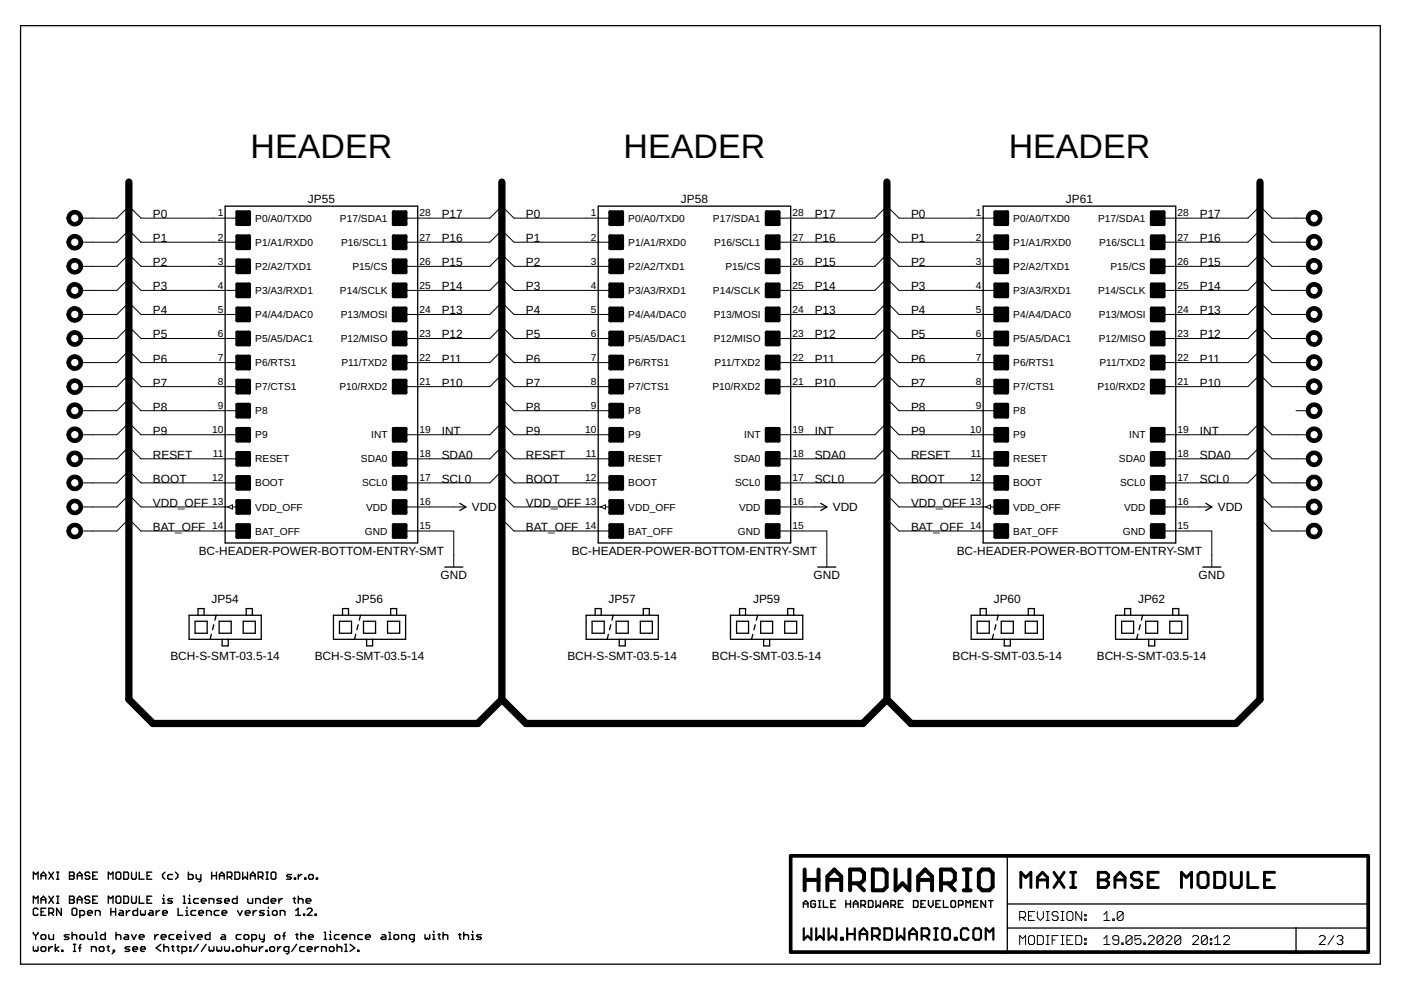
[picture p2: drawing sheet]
<svg xmlns="http://www.w3.org/2000/svg" width="297mm" height="210mm" viewBox="0 0 297 210" stroke-linecap="round" stroke-linejoin="round" font-family="sans-serif">
<g fill="none" stroke="#000" stroke-width=".21">
<path d="M17.1 46.2h7.7l2.5-2.5 2.6 2.5h20.4M17.1 51.4h7.7l2.5-2.6 2.6 2.6h20.4M17.1 56.5h7.7l2.5-2.6 2.6 2.6h20.4M86 46.2h17.9l2.5-2.5 2.6 2.5h20.4M86 51.4h17.9l2.5-2.6 2.6 2.6h20.4M86 56.5h17.9l2.5-2.6 2.6 2.6h20.4M165.1 46.2h20.4l2.5-2.5 2.6 2.5h20.4M165.1 51.4h20.4l2.5-2.6 2.6 2.6h20.4M165.1 56.5h20.4l2.5-2.6 2.6 2.6h20.4M246.7 46.2h17.9l2.5-2.5 2.6 2.5h7.6M246.7 51.4h17.9l2.5-2.6 2.6 2.6h7.6M246.7 56.5h17.9l2.5-2.6 2.6 2.6h7.6"/>
<path d="M17.1 61.6h7.7l2.5-2.6 2.6 2.6h20.4M17.1 66.7h7.7l2.5-2.6 2.6 2.6h20.4M17.1 71.8h7.7l2.5-2.6 2.6 2.6h20.4M17.1 76.9h7.7l2.5-2.6 2.6 2.6h20.4M86 61.6h17.9l2.5-2.6 2.6 2.6h20.4M86 66.7h17.9l2.5-2.6 2.6 2.6h20.4M86 71.8h17.9l2.5-2.6 2.6 2.6h20.4M86 76.9h17.9l2.5-2.6 2.6 2.6h20.4M165.1 61.6h20.4l2.5-2.6 2.6 2.6h20.4M165.1 66.7h20.4l2.5-2.6 2.6 2.6h20.4M165.1 71.8h20.4l2.5-2.6 2.6 2.6h20.4M165.1 76.9h20.4l2.5-2.6 2.6 2.6h20.4"/>
<path d="M246.7 61.6h17.9l2.5-2.6 2.6 2.6h7.6M246.7 66.7h17.9l2.5-2.6 2.6 2.6h7.6M246.7 71.8h17.9l2.5-2.6 2.6 2.6h7.6M246.7 76.9h17.9l2.5-2.6 2.6 2.6h7.6M17.1 82h7.7l2.5-2.6 2.6 2.6h20.4M17.1 87.1h7.7l2.5-2.6 2.6 2.6h20.4M17.1 92.2h7.7l2.5-2.6 2.6 2.6h20.4M17.1 97.3h7.7l2.5-2.6 2.6 2.6h20.4M86 82h17.9l2.5-2.6 2.6 2.6h20.4M86 92.2h17.9l2.5-2.6 2.6 2.6h20.4M86 97.3h17.9l2.5-2.6 2.6 2.6h20.4M106.4 84.5l2.6 2.6h20.4"/>
<path d="M165.1 82h20.4l2.5-2.6 2.6 2.6h20.4M165.1 92.2h20.4l2.5-2.6 2.6 2.6h20.4M165.1 97.3h20.4l2.5-2.6 2.6 2.6h20.4M188 84.5l2.6 2.6h20.4M246.7 82h17.9l2.5-2.6 2.6 2.6h7.6M246.7 92.2h17.9l2.5-2.6 2.6 2.6h7.6M246.7 97.3h17.9l2.5-2.6 2.6 2.6h7.6M274.8 87.1h2.5M17.1 102.4h7.7l2.5-2.6 2.6 2.6h20.4M17.1 107.5h7.7l2.5-2.6 2.6 2.6h18.4M17.1 112.6h7.7l2.5-2.6 2.6 2.6h20.4M48.3 107.5l1-.5v.9z"/>
<path d="M49.3 107.5h2.3M86 102.4h17.9l2.5-2.6 2.6 2.6h20.4M86 107.5h12.8M86 112.6h10.2v7.6M106.4 104.9l2.6 2.6h18.3M106.4 110l2.6 2.6h20.4M127.3 107.5l1.1-.5v.9zM128.4 107.5h2.2M165.1 102.4h20.4l2.5-2.6 2.6 2.6h20.4M165.1 107.5h10.2M165.1 112.6h10.2v7.6M188 104.9l2.6 2.6h18.4"/>
<path d="M188 110l2.6 2.6h20.4M209 107.5l1-.5v.9zM210 107.5h2.3M246.7 102.4h17.9l2.5-2.6 2.6 2.6h7.6M246.7 107.5h10.2M246.7 112.6h10.2v7.6M267.1 104.9l2.6 2.6h7.6M267.1 110l2.6 2.6h7.6M216.2 194.5h.9l.3-.3v-.6l-.3-.3h-.9v1.9M216.8 194.5l.6 .7M218.1 194.2h.6M218.4 198.4h.6l.3 .3v1.2l-.3 .4h-.6l-.3-.4v-1.2z"/>
<path d="M219.3 193.3h-1.2v1.9h1.2M219.9 193.3v1.2l.7 .7 .6-.7v-1.2M219.9 198.4h1l.3 .3v1.2l-.3 .4h-1zM221.8 193.3h.7M221.8 195.2h.7M221.8 198.4h.7M222.1 193.3v1.9M222.1 198.4v1.9M223.1 199.3h.6M224.3 193.6l-.3-.3h-.6l-.3 .3v.3l.3 .3h.6l.3 .3v.3l-.3 .4h-.6l-.3-.4M224.3 198.4h-1.2v1.9M225 193.3h.6"/>
<path d="M225 195.2h.6M225 198.4h.6M225.3 193.3v1.9M225.3 198.4v1.9M226.2 199.3h.6M226.5 193.3h.7l.3 .3v1.2l-.3 .4h-.7l-.3-.4v-1.2zM227.5 198.4h-1.3v1.9h1.3M228.1 198.4h.9l.3 .3v1.2l-.3 .4h-.9zM229.3 193.3v1.9l-1.2-1.9v1.9M230 194.8h.3v.4h-.3zM230 193.9h.3v.3h-.3zM230 199h.3v.3h-.3z"/>
<path d="M230 199.9h.3v.4h-.3zM234 195.2h1.3M234 199l.7-.6v1.9M234 193.9l.7-.6v1.9M235.9 194.8h.3v.4h-.3zM237.2 199.3h-1l-.3-.3v-.3l.3-.3h.7l.3 .3v1.2l-.3 .4h-.7l-.3-.4M237.8 199.9h.3v.4h-.3zM238.1 193.6l-.3-.3h-.6l-.3 .3v1.2M238.1 193.6v1.2l-.3 .4h-.6l-.3-.4M238.1 193.6l-1.2 1.2M240 198.7l-.3-.3h-.6l-.4 .3v1.2M240 198.7v1.2l-.3 .4h-.6l-.4-.4"/>
<path d="M240 198.7l-1.3 1.2M241.9 198.4h-1.3v.9l.7-.3h.3l.3 .3v.6l-.3 .4h-.7l-.3-.4M242.5 199.9h.3v.4h-.3zM243.4 198.7l.4-.3h.6l.3 .3v.3l-1.3 1.3h1.3M246.6 198.7l-.3-.3h-.7l-.3 .3v1.2M246.6 198.7v1.2l-.3 .4h-.7l-.3-.4M246.6 198.7l-1.3 1.2M247.2 198.7l.3-.3h.6l.4 .3v.3l-1.3 1.3h1.3M250.3 198.7l-.3-.3h-.6l-.3 .3v1.2M250.3 198.7v1.2l-.3 .4h-.6l-.3-.4M250.3 198.7l-1.2 1.2M252.8 198.7l.4-.3h.6l.3 .3v.3l-1.3 1.3h1.3"/>
<path d="M256 198.7l-.3-.3h-.7l-.3 .3v1.2M256 198.7v1.2l-.3 .4h-.7l-.3-.4M256 198.7l-1.3 1.2M256.6 199h.3v.3h-.3zM256.6 199.9h.3v.4h-.3zM257.5 199l.7-.6v1.9M259.4 198.7l.3-.3h.7l.3 .3v.3l-1.3 1.3h1.3M279.7 198.7l.3-.3h.6l.4 .3v.3l-1.3 1.3h1.3M282.8 198.4l-1.2 1.9M283.5 198.7l.3-.3h.6l.3 .3v.3l-.3 .3M284.1 199.3h.3M284.4 199.3l.3 .3v.3l-.3 .4h-.6l-.3-.4"/>
<path d="M216.2 200.3v-1.9l.6 .6 .6-.6v1.9M221.8 200.3h.7M225 200.3h.6M234 200.3h1.3M257.5 200.3h1.3"/>
</g>
<path d="M27.3 38.6v109.7l5.1 5.1h68.9l5.1-5.1M106.4 38.6v109.7M188 38.6v109.7M267.1 38.6v109.7l-5.1 5.1h-68.9l-5.1-5.1M106.4 148.3l5.1 5.1h71.4l5.1-5.1" fill="none" stroke="#000" stroke-width="1.5"/>
<g fill="none" stroke="#000" stroke-width=".78">
<path d="M50.3 50.1h2.5v2.5h-2.5zM50.3 45h2.5v2.5h-2.5zM50.3 55.2h2.5v2.5h-2.5zM83.5 50.1h2.5v2.5h-2.5zM83.5 45h2.5v2.5h-2.5zM83.5 55.2h2.5v2.5h-2.5zM129.4 50.1h2.5v2.5h-2.5zM129.4 45h2.5v2.5h-2.5zM129.4 55.2h2.5v2.5h-2.5zM162.5 50.1h2.6v2.5h-2.6zM162.5 45h2.6v2.5h-2.6zM162.5 55.2h2.6v2.5h-2.6z"/>
<path d="M211 50.1h2.6v2.5h-2.6zM211 45h2.6v2.5h-2.6zM211 55.2h2.6v2.5h-2.6zM244.2 50.1h2.5v2.5h-2.5zM244.2 45h2.5v2.5h-2.5zM244.2 55.2h2.5v2.5h-2.5zM50.3 60.3h2.5v2.5h-2.5zM50.3 65.4h2.5v2.5h-2.5zM50.3 70.5h2.5v2.5h-2.5zM50.3 75.6h2.5v2.5h-2.5zM83.5 60.3h2.5v2.5h-2.5zM83.5 65.4h2.5v2.5h-2.5z"/>
<path d="M83.5 70.5h2.5v2.5h-2.5zM83.5 75.6h2.5v2.5h-2.5zM129.4 60.3h2.5v2.5h-2.5zM129.4 65.4h2.5v2.5h-2.5zM129.4 70.5h2.5v2.5h-2.5zM129.4 75.6h2.5v2.5h-2.5zM162.5 60.3h2.6v2.5h-2.6zM162.5 65.4h2.6v2.5h-2.6zM162.5 70.5h2.6v2.5h-2.6zM162.5 75.6h2.6v2.5h-2.6zM211 60.3h2.6v2.5h-2.6zM211 65.4h2.6v2.5h-2.6z"/>
<path d="M211 70.5h2.6v2.5h-2.6zM211 75.6h2.6v2.5h-2.6zM244.2 60.3h2.5v2.5h-2.5zM244.2 65.4h2.5v2.5h-2.5zM244.2 70.5h2.5v2.5h-2.5zM244.2 75.6h2.5v2.5h-2.5zM50.3 80.7h2.5v2.5h-2.5zM50.3 85.8h2.5v2.5h-2.5zM50.3 90.9h2.5v2.6h-2.5zM50.3 96h2.5v2.6h-2.5zM83.5 80.7h2.5v2.5h-2.5zM83.5 90.9h2.5v2.6h-2.5z"/>
<path d="M83.5 96h2.5v2.6h-2.5zM129.4 80.7h2.5v2.5h-2.5zM129.4 85.8h2.5v2.5h-2.5zM129.4 90.9h2.5v2.6h-2.5zM129.4 96h2.5v2.6h-2.5zM162.5 80.7h2.6v2.5h-2.6zM162.5 90.9h2.6v2.6h-2.6zM162.5 96h2.6v2.6h-2.6zM211 80.7h2.6v2.5h-2.6zM211 85.8h2.6v2.5h-2.6zM211 90.9h2.6v2.6h-2.6zM211 96h2.6v2.6h-2.6z"/>
<path d="M244.2 80.7h2.5v2.5h-2.5zM244.2 90.9h2.5v2.6h-2.5zM244.2 96h2.5v2.6h-2.5zM50.3 101.1h2.5v2.6h-2.5zM50.3 106.2h2.5v2.6h-2.5zM50.3 111.3h2.5v2.6h-2.5zM83.5 101.1h2.5v2.6h-2.5zM83.5 106.2h2.5v2.6h-2.5zM83.5 111.3h2.5v2.6h-2.5zM129.4 101.1h2.5v2.6h-2.5zM129.4 106.2h2.5v2.6h-2.5zM129.4 111.3h2.5v2.6h-2.5z"/>
<path d="M162.5 101.1h2.6v2.6h-2.6zM162.5 106.2h2.6v2.6h-2.6zM162.5 111.3h2.6v2.6h-2.6zM211 101.1h2.6v2.6h-2.6zM211 106.2h2.6v2.6h-2.6zM211 111.3h2.6v2.6h-2.6zM244.2 101.1h2.5v2.6h-2.5zM244.2 106.2h2.5v2.6h-2.5zM244.2 111.3h2.5v2.6h-2.5zM167.6 181.5h122.5v20.4h-122.5z"/>
</g>
<g fill="none" stroke="#000" stroke-width=".28">
<path d="M4.4 5.4h288.3v199h-288.3zM47.7 43.7h40.9v71.4h-40.9zM126.8 43.7h40.8v71.4h-40.8zM208.4 43.7h40.9v71.4h-40.9zM97.5 106.7l1.3 .8-1.3 .7M174 106.7l1.3 .8-1.3 .7M255.7 106.7l1.2 .8-1.2 .7M40.1 130.5h15.3v5.1h-15.3zM41.4 131.7h2.5v2.6h-2.5zM42 130.5v-1.5h1.3v1.5M44.8 134.5l-.2 1.1M45.3 132.5l-.2 1"/>
<path d="M45.8 130.5l-.2 1M46.5 131.7h2.5v2.6h-2.5zM47.1 135.6v1.3h1.3v-1.3M51.6 131.7h2.5v2.6h-2.5zM52.2 130.5v-1.5h1.3v1.5M70.7 130.5h15.3v5.1h-15.3zM72 131.7h2.5v2.6h-2.5zM72.6 130.5v-1.5h1.3v1.5M75.4 134.5l-.2 1.1M75.9 132.5l-.2 1M76.4 130.5l-.2 1M77.1 131.7h2.5v2.6h-2.5z"/>
<path d="M77.7 135.6v1.3h1.3v-1.3M82.2 131.7h2.5v2.6h-2.5zM82.8 130.5v-1.5h1.3v1.5M94.3 120.2h3.8M124.3 130.5h15.3v5.1h-15.3zM125.5 131.7h2.6v2.6h-2.6zM126.2 130.5v-1.5h1.3v1.5M129 134.5l-.3 1.1M129.5 132.5l-.3 1M130 130.5l-.2 1M130.6 131.7h2.6v2.6h-2.6zM131.3 135.6v1.3h1.3v-1.3"/>
<path d="M135.8 131.7h2.5v2.6h-2.5zM136.4 130.5v-1.5h1.3v1.5M154.9 130.5h15.3v5.1h-15.3zM156.2 131.7h2.5v2.6h-2.5zM156.8 130.5v-1.5h1.3v1.5M159.6 134.5l-.3 1.1M160.1 132.5l-.2 1M160.6 130.5l-.2 1M161.3 131.7h2.5v2.6h-2.5zM161.9 135.6v1.3h1.3v-1.3M166.4 131.7h2.5v2.6h-2.5zM167 130.5v-1.5h1.3v1.5"/>
<path d="M173.4 120.2h3.8M205.9 130.5h15.3v5.1h-15.3zM207.2 131.7h2.5v2.6h-2.5zM207.8 130.5v-1.5h1.3v1.5M210.6 134.5l-.2 1.1M211.1 132.5l-.2 1M211.6 130.5l-.2 1M212.3 131.7h2.5v2.6h-2.5zM212.9 135.6v1.3h1.3v-1.3M217.4 131.7h2.5v2.6h-2.5zM218 130.5v-1.5h1.3v1.5M236.5 130.5h15.3v5.1h-15.3z"/>
<path d="M237.8 131.7h2.5v2.6h-2.5zM238.4 130.5v-1.5h1.3v1.5M241.3 134.5l-.3 1.1M241.8 132.5l-.3 1M242.3 130.5l-.3 1M242.9 131.7h2.5v2.6h-2.5zM243.5 135.6v1.3h1.3v-1.3M248 131.7h2.5v2.6h-2.5zM248.6 130.5v-1.5h1.3v1.5M255 120.2h3.8M213.6 181.5v20.4M213.6 191.7h76.5"/>
<path d="M213.6 196.8h76.5M274.8 196.8v5.1"/>
</g>
<g fill="none" stroke="#000" stroke-width=".85">
<path d="M170.6 184.4v4.4M170.6 186.6h2.9M173.5 184.4v4.4M175.4 186.6h3M175.4 188.8v-3l1.5-1.4 1.5 1.4v3M180.2 187.3h2.2l.8-.7v-1.5l-.8-.7h-2.2v4.4M181.7 187.3l1.5 1.5M185.1 184.4h2.2l.7 .7v2.9l-.7 .8h-2.2zM189.9 184.4v4.4l1.4-1.5 1.5 1.5v-4.4M194.7 186.6h2.9M194.7 188.8v-3l1.5-1.4 1.4 1.4v3M199.5 187.3h2.2l.7-.7v-1.5l-.7-.7h-2.2v4.4"/>
<path d="M201 187.3l1.4 1.5M204.3 184.4h1.5M204.3 188.8h1.5M205.1 184.4v4.4M208.3 184.4h1.4l.8 .7v2.9l-.8 .8h-1.4l-.8-.8v-2.9z"/>
</g>
<g fill="none" stroke="#000" stroke-width=".3">
<path d="M7.1 186.4v-1.5l.5 .5 .5-.5v1.5M7.1 191.5v-1.5l.5 .5 .5-.5v1.5M7.1 197.7v.2l.5 .5M7.6 198.4v.8M8.1 192.8l-.3-.2h-.5l-.2 .2v1l.2 .3h.5l.3-.3M8.1 197.7v.2l-.5 .5M8.7 186.4v-1l.5-.5 .5 .5v1M8.7 191.5v-1l.5-.5 .5 .5v1M8.7 185.7h1M8.7 190.8h1M8.7 193.3h.5M9 198.2h.5l.2 .2v.5l-.2 .3h-.5l-.3-.3v-.5z"/>
<path d="M9.7 192.6h-1v1.5h1M10.4 184.9l.9 1.5M10.4 190l.9 1.5M10.4 193.6h.7l.2-.3v-.5l-.2-.2h-.7v1.5M10.4 198.2v.7l.2 .3h.7v-1M10.9 193.6l.4 .5M11.3 184.9l-.9 1.5M11.3 190l-.9 1.5M12 186.4h.5M12 184.9h.5M12 191.5h.5M12 190h.5"/>
<path d="M12.3 184.9v1.5M12.3 190v1.5M13 192.6v1.5l-1-1.5v1.5M14.6 198.2h-.7l-.3 .2 .3 .3h.5l.2 .2-.2 .3h-.8M14.7 185.7h.8M14.7 184.9h.8l.2 .3v.2l-.2 .3 .2 .2v.3l-.2 .2h-.8zM14.7 190h.8l.2 .3v.2l-.2 .3 .2 .2v.3l-.2 .2h-.8zM14.7 190.8h.8M15.3 192.8l.2-.2h.5l.3 .2v1l-.3 .3h-.5l-.2-.3zM15.3 197.7v1.5M15.3 198.4l.2-.2h.5l.3 .2v.8M16.4 185.7h1"/>
<path d="M16.4 186.4v-1l.5-.5 .5 .5v1M16.4 191.5v-1l.5-.5 .5 .5v1M16.4 190.8h1M16.9 194.1h.8l.2-.3v-.5l-.2-.2h-.8v1.5M17.2 198.2h.5l.2 .2v.5l-.2 .3h-.5l-.3-.3v-.5zM18.6 193.6h1v-.3l-.3-.2h-.5l-.2 .2v.5l.2 .3h.5M18.6 198.2v.7l.2 .3h.8v-1M19 185.2l-.2-.3h-.5l-.3 .5 .3 .3h.5l.2 .2v.3l-.2 .2h-.5l-.3-.2M19 190.3l-.2-.3h-.5l-.3 .5 .3 .3h.5l.2 .2v.3l-.2 .2h-.5l-.3-.2M19.7 185.7h.5M19.7 190.8h.5M20.2 194.1v-1h.8l.2 .2v.8"/>
<path d="M20.2 199.2h.5M20.2 197.7h.3v1.5M20.7 184.9h-1v1.5h1M20.7 190h-1v1.5h1M22.3 197.7v1.5h-.7l-.3-.3v-.5l.3-.2h.7M23 186.4v-1.5l.5 .5 .5-.5v1.5M23 191.5v-1.5l.5 .5 .5-.5v1.5M23.5 193.3h1M23.5 192.6v1.5M24.5 192.6v1.5M24.6 185.2l.2-.3h.6l.2 .3v1l-.2 .2h-.6l-.2-.2zM24.6 190.3l.2-.3h.6l.2 .3v1l-.2 .2h-.6l-.2-.2z"/>
<path d="M24.6 197.7v1.5M24.6 198.4l.2-.2h.6l.2 .2v.8M25.4 193.1h.5l.3 .2v.8h-.8l-.3-.3 .3-.2h.8M26.2 184.9h.8l.2 .3v1l-.2 .2h-.8zM26.2 190h.8l.2 .3v1l-.2 .2h-.8zM26.5 198.2h.5l.2 .2v.8h-.7l-.3-.3 .3-.2h.7M26.8 193.1v1M27.5 193.1h-.2l-.5 .5M27.9 184.9v1.3l.2 .2h.5l.3-.2v-1.3M27.9 190v1.3l.2 .2h.5l.3-.2v-1.3M27.9 198.2l.5 1 .5-1M29.2 192.6v1.5h-.8l-.2-.3v-.5l.2-.2h.8"/>
<path d="M29.5 184.9v1.5h1M29.5 198.7h1v-.3l-.2-.2h-.5l-.3 .2v.5l.3 .3h.5M29.5 190v1.5h1M29.8 193.1v.7l.3 .3 .2-.3 .3 .3 .2-.3v-.7M31.2 185.7h.5M31.2 190.8h.5M31.7 193.1h.5l.2 .2v.8h-.7l-.2-.3 .2-.2h.7M32.2 184.9h-1v1.5h1M32.2 190h-1v1.5h1M32.8 198.2v1M33.1 193.1v1M33.6 198.2h-.3l-.5 .5"/>
<path d="M33.8 193.1h-.2l-.5 .5M34.2 198.7h1v-.3l-.3-.2h-.5l-.2 .2v.5l.2 .3h.5M34.5 193.6h1v-.3l-.3-.2h-.5l-.2 .2v.5l.2 .3h.5M34.5 191.5h.5M34.5 190.5h.2v1M34.7 189.8v.2M35 184.9l-.5 .5v.5l.5 .5M36.6 185.4h-.8l-.2 .3v.5l.2 .2h.8M36.6 190.5h-.8l-.2 .3 .2 .2h.5l.3 .3-.3 .2h-.7M36.9 198.2h-.8l-.3 .2v.5l.3 .3h.8M37.2 184.9l.5 .5v.5l-.5 .5M37.5 198.7h1v-.3l-.3-.2h-.5l-.2 .2v.5l.2 .3h.5"/>
<path d="M37.8 192.6v1.5h1M38.9 191.5h.4M38.9 190h.2v1.5M39.1 199.2h.5M39.1 198.2h.3v1M39.4 197.4v.3M39.4 194.1h.5M39.4 193.1h.2v1M39.6 192.3v.3M39.9 184.9v1.5h.8l.3-.2v-.5l-.3-.3h-.8M39.9 191.5h.5M39.9 190.5h.3v1"/>
<path d="M40.2 189.8v.2M40.2 198.2l.5 1 .5-1M41.5 193.1h-.8l-.2 .2v.5l.2 .3h.8M41.6 185.4v.8l.2 .2h.8M41.9 198.7h1l-.3-.5h-.5l-.2 .2v.5l.2 .3h.5M42.1 190.5h-.8l-.3 .3v.5l.3 .2h.8M42.1 193.6h1v-.3l-.2-.2h-.5l-.3 .2v.5l.3 .3h.5M42.6 185.4v1.3l-.2 .2h-.3M42.7 191h1v-.2l-.3-.3h-.5l-.2 .3v.5l.2 .2h.5M43.8 194.1v-1h.7l.3 .2v.8M44.3 191.5v-1h.8l.2 .3v.7M44.5 197.7v1.5h-.7l-.3-.3v-.5l.3-.2h.7"/>
<path d="M44.9 185.7h1M44.9 184.9v1.5M45.9 184.9v1.5M46.4 193.1h-.7l-.3 .2v.5l.3 .3h.7M46.5 185.7h1M46.5 186.4v-1l.5-.5 .5 .5v1M47 190.5h-.8l-.2 .3 .2 .2h.5l.3 .3-.3 .2h-.7M47.1 198.2h.5l.2 .2v.8h-.7l-.3-.3 .3-.2h.7M47.1 193.6h1l-.3-.5h-.5l-.2 .2v.5l.2 .3h.5M47.6 191h1v-.2l-.2-.3h-.5l-.3 .3v.5l.3 .2h.5M48.2 185.9h.7l.3-.2v-.5l-.3-.3h-.7v1.5M48.7 185.9l.5 .5"/>
<path d="M49.8 184.9h.8l.2 .3v1l-.2 .2h-.8zM50.3 190v1.5h-.8l-.2-.2v-.5l.2-.3h.8M50.4 193.1l.5 1 .5-1M51.1 198.2h-.8l-.2 .2v.5l.2 .3h.8M51.5 184.9v1.5l.5-.5 .5 .5v-1.5M51.7 198.4l.3-.2h.5l.2 .2v.5l-.2 .3h-.5l-.3-.3zM52 193.6h1l-.2-.5h-.5l-.3 .2v.5l.3 .3h.5M52.6 190.5v.8l.2 .2h.8v-1M53.1 185.7h1M53.1 186.4v-1l.5-.5 .5 .5v1M53.4 199.2h.7l.3-.3v-.5l-.3-.2h-.7v1.5M53.7 193.1v1"/>
<path d="M54.2 191.5v-1h.7l.3 .3v.7M54.4 193.1h-.3l-.4 .5M54.7 185.9h.8l.3-.2v-.5l-.3-.3h-.8v1.5M55 198.2v.7l.3 .3h.7M55.2 185.9l.6 .5M56 193.1h-.7l-.3 .2 .3 .3h.5l.2 .2-.2 .3h-.8M56 198.2v1.2l-.2 .3h-.3M56.4 186.4h.5M56.4 184.9h.5M56.6 184.9v1.5M56.7 194.1h.5M56.7 193.1h.2v1"/>
<path d="M56.9 190v1.5h-.8l-.3-.2v-.5l.3-.3h.8M56.9 192.3v.3M57.5 185.2l.2-.3h.6l.2 .3v1l-.2 .2h-.6l-.2-.2zM57.5 191h1l-.2-.5h-.6l-.2 .3v.5l.2 .2h.6M57.8 193.3l.2-.2h.5l.3 .2v.5l-.3 .3h-.5l-.2-.3zM58.6 198.2h.5l.2 .2v.5l-.2 .3h-.5l-.3-.3v-.5zM59.1 190.5v1M59.4 194.1v-1h.8l.2 .2v.8M59.9 190.5h-.3l-.5 .5M59.9 198.4h.6M60.5 197.7l-.3 .2v1.3M61.8 185.4h-.8l-.2 .3 .2 .2h.5l.3 .3-.3 .2h-.7"/>
<path d="M62.1 190.5h.6M62.4 190.3v1l.3 .2M62.4 186.2h.3v.2h-.3zM62.7 194.1h1M62.7 193.1l.5-.5v1.5M62.7 198.2h.5M62.9 197.9v1l.3 .3M63.2 185.4v1M63.2 190v1.5M63.2 190.8l.3-.3h.5l.2 .3v.7M63.8 198.4l.3-.2h.4l.3 .2v.8M63.8 197.7v1.5"/>
<path d="M64 185.4h-.2l-.6 .5M64.3 193.8h.3v.3h-.3zM64.6 186.2h.3v.2h-.3zM64.9 191h1v-.2l-.3-.3h-.5l-.2 .3v.5l.2 .2h.5M65.2 192.8l.2-.2h.5l.3 .2v.3l-1 1h1M65.4 185.7l.3-.3h.5l.2 .3v.5l-.2 .2h-.5l-.3-.2zM65.4 198.7h1v-.3l-.2-.2h-.5l-.3 .2v.5l.3 .3h.5M66.8 193.8h.3v.3h-.3zM67.1 186.2h.2v.2h-.2zM68.7 199.2h.5M68.7 197.7h.3v1.5M69.8 199.2h.5"/>
<path d="M69.8 198.2h.3v1M70.1 197.4v.3M71.9 198.2h-.7l-.3 .2v.5l.3 .3h.7M72.6 198.7h1v-.3l-.3-.2h-.5l-.2 .2v.5l.2 .3h.5M74.2 199.2v-1h.8l.2 .2v.8M76.9 198.2h-.8l-.3 .2v.5l.3 .3h.8M77.5 198.7h1v-.3l-.2-.2h-.6l-.2 .2v.5l.2 .3h.6M81 198.2h.5l.3 .2v.8h-.8l-.2-.3 .2-.2h.8M82.4 199.2h.5M82.4 197.7h.3v1.5M83.5 198.4l.3-.2h.5l.2 .2v.5l-.2 .3h-.5l-.3-.3zM85.2 199.2v-1h.7l.3 .2v.8"/>
<path d="M87.8 199.2h-.7l-.3-.3v-.5l.3-.2h.7v1.2l-.2 .3h-.3M90.1 198.2v.7l.3 .3 .2-.3 .2 .3 .3-.3v-.7M91.7 199.2h.5M91.7 198.2h.3v1M92 197.4v.3M92.8 198.2h.5M93.1 197.9v1l.2 .3M93.9 198.4l.3-.2h.5l.2 .2v.8M93.9 197.7v1.5M97.2 198.2h.5M97.5 197.9v1l.2 .3M98.3 198.4l.3-.2h.5l.2 .2v.8"/>
<path d="M98.3 197.7v1.5M100 199.2h.5M100 198.2h.2v1M100.2 197.4v.3M102.1 198.2h-.8l-.2 .2 .2 .3h.5l.3 .2-.3 .3h-.7M170.3 192.4v-1l.5-.5 .5 .5v1M170.3 191.7h1M172.9 191.2l-.2-.3h-.5l-.3 .3v1l.3 .2h.5l.2-.2v-.5h-.5M173.5 190.9h.5M173.5 192.4h.5M173.8 190.9v1.5M174.6 190.9v1.5h.9"/>
<path d="M176.2 191.7h.5M177.1 190.9h-.9v1.5h.9M179.3 191.7h1M179.3 190.9v1.5M180.3 190.9v1.5M180.9 191.7h1M180.9 192.4v-1l.5-.5 .5 .5v1M182.5 191.9h.8l.2-.2v-.5l-.2-.3h-.8v1.5M183 191.9l.5 .5M184.1 190.9h.7l.3 .3v1l-.3 .2h-.7zM185.7 190.9v1.5l.5-.5 .5 .5v-1.5M187.3 191.7h1"/>
<path d="M187.3 192.4v-1l.5-.5 .5 .5v1M188.9 191.9h.7l.3-.2v-.5l-.3-.3h-.7v1.5M189.4 191.9l.5 .5M190.5 191.7h.5M191.5 190.9h-1v1.5h1M193.7 190.9h.7l.2 .3v1l-.2 .2h-.7zM195.3 191.7h.4M196.2 190.9h-.9v1.5h.9M196.8 190.9v1l.5 .5 .5-.5v-1M198.4 191.7h.5M199.4 190.9h-1v1.5h1M200 190.9v1.5h1"/>
<path d="M201.6 191.2l.3-.3h.5l.2 .3v1l-.2 .2h-.5l-.3-.2zM203.2 191.9h.7l.3-.2v-.5l-.3-.3h-.7v1.5M204.8 192.4v-1.5l.5 .5 .5-.5v1.5M206.4 191.7h.5M207.3 190.9h-.9v1.5h.9M209 190.9v1.5l-1-1.5v1.5M209.6 190.9h.9M210.1 190.9v1.5M7.1 200.7v.8l.2 .2 .3-.2 .2 .2 .3-.2v-.8M9 200.7h.5l.2 .3v.5l-.2 .2h-.5l-.3-.2v-.5zM10.4 200.7v1M11.1 200.7h-.2l-.5 .5"/>
<path d="M11.7 200.2v1.5M12.5 200.7l-.8 .5 .8 .5M13.1 201.5h.2v.2h-.2zM15.6 201.7h.5M15.6 200.2h.5M15.8 200.2v1.5M16.7 201h.5M17.2 200.2l-.3 .3v1.2M19.4 201.7v-1h.8l.2 .3v.7M21 201l.3-.3h.5l.2 .3v.5l-.2 .2h-.5l-.3-.2zM22.7 200.7h.5M22.9 200.5v1l.3 .2"/>
<path d="M24 201.5h.3v.2h-.3zM24.3 201.7l-.5 .5M27.5 200.7h-.7l-.3 .3 .3 .2h.5l.2 .3-.2 .2h-.8M28.2 201.2h1v-.2l-.3-.3h-.5l-.2 .3v.5l.2 .2h.5M29.8 201.2h1v-.2l-.2-.3h-.5l-.3 .3v.5l.3 .2h.5M34.1 200.2l-1 .8 1 .7M34.7 200.2v1.5M34.7 201l.3-.3h.5l.3 .3v.7M36.4 200.7h.5M36.6 200.5v1l.3 .2M37.5 200.7h.5M37.7 200.5v1l.3 .2"/>
<path d="M38.6 201.7h.7l.3-.2v-.5l-.3-.3h-.7v1.5M40.2 200.7h.3v.3h-.3zM40.2 201.5h.3v.2h-.3zM42.1 200.2l-1.1 1.5M43.7 200.2l-1 1.5M44.3 200.7v.8l.3 .2 .2-.2 .3 .2 .2-.2v-.8M46 200.7v.8l.2 .2 .3-.2 .2 .2 .3-.2v-.8M47.6 200.7v.8l.3 .2 .2-.2 .3 .2 .2-.2v-.8M49.3 201.5h.2v.2h-.2zM50.3 200.7h.5l.3 .3v.5l-.3 .2h-.5l-.2-.2v-.5zM51.7 201l.3-.3h.5l.2 .3v.7M51.7 200.2v1.5"/>
<path d="M53.4 200.7v.8l.2 .2 .3-.2 .2 .2 .3-.2v-.8M55 200.7v1M55.8 200.7h-.3l-.5 .5M56.4 201.5h.2v.2h-.2zM57.2 201l.3-.3h.5l.2 .3v.5l-.2 .2h-.5l-.3-.2zM58.9 200.7v1M59.6 200.7h-.2l-.5 .5M61.2 201.7h-.7l-.3-.2v-.5l.3-.3h.7v1.3l-.2 .2h-.3M62.9 200.2l-1 1.5M64.5 200.7h-.7l-.3 .3v.5l.3 .2h.7M65.2 201.2h1v-.2l-.3-.3h-.5l-.2 .3v.5l.2 .2h.5M66.8 200.7v1"/>
<path d="M67.6 200.7h-.3l-.5 .5M68.2 201.7v-1h.7l.3 .3v.7M70.1 200.7h.5l.2 .3v.5l-.2 .2h-.5l-.3-.2v-.5zM71.5 201l.2-.3h.5l.3 .3v.7M71.5 200.2v1.5M73.1 201.7h.5M73.1 200.2h.3v1.5M74.2 200.2l1 .8-1 .7M75.8 201.5h.3v.2h-.3z"/>
</g>
<g fill="none" stroke="#000" stroke-width=".47">
<path d="M170.4 196.8v2.4l.8-.8 .8 .8v-2.4M173.1 196.8v2.4l.8-.8 .7 .8v-2.4M175.7 196.8v2.4l.8-.8 .8 .8v-2.4M178.3 198.8h.4v.4h-.4zM179.6 196.8v2.4M179.6 198h1.6M181.2 196.8v2.4M182.3 198h1.6M182.3 199.2v-1.6l.8-.8 .8 .8v1.6M184.9 198.4h1.2l.4-.4v-.8l-.4-.4h-1.2v2.4M185.7 198.4l.8 .8M187.5 196.8h1.2l.4 .4v1.6l-.4 .4h-1.2z"/>
<path d="M190.2 196.8v2.4l.7-.8 .8 .8v-2.4M192.8 198h1.6M192.8 199.2v-1.6l.8-.8 .8 .8v1.6M195.4 198.4h1.2l.4-.4v-.8l-.4-.4h-1.2v2.4M196.2 198.4l.8 .8M198.1 199.2h.7M198.1 196.8h.7M198.4 196.8v2.4M199.8 197.2l.4-.4h.8l.4 .4v1.6l-.4 .4h-.8l-.4-.4zM202.4 198.8h.4v.4h-.4zM205.3 197.2l-.3-.4h-.8l-.4 .4v1.6l.4 .4h.8l.3-.4M206.4 197.2l.4-.4h.8l.4 .4v1.6l-.4 .4h-.8l-.4-.4z"/>
<path d="M209 199.2v-2.4l.8 .8 .8-.8v2.4"/>
</g>
<g fill="none" stroke="#000" stroke-width=".61">
<path d="M216.4 188.2v-3.2l1.1 1 1.1-1v3.2M219.9 188.2v-2.2l1.1-1 1.1 1v2.2M219.9 186.6h2.2M223.5 185l2.1 3.2M225.6 185l-2.1 3.2M227 188.2h1.1M227 185h1.1M227.5 185v3.2M232.9 186.6h1.6M232.9 185h1.6l.5 .5v.5l-.5 .6 .5 .5v.5l-.5 .6h-1.6zM236.4 186.6h2.1M236.4 188.2v-2.2l1-1 1.1 1v2.2"/>
<path d="M242.1 185.5l-.6-.5h-1l-.6 .5v.5l.6 .6h1l.6 .5v.5l-.6 .6h-1l-.6-.6M243.4 186.6h1.1M245.6 185h-2.2v3.2h2.2M250.5 188.2v-3.2l1 1 1.1-1v3.2M254 185.5l.5-.5h1.1l.5 .5v2.1l-.5 .6h-1.1l-.5-.6zM257.5 185h1.6l.6 .5v2.1l-.6 .6h-1.6zM261 185v2.6l.6 .6h1.1l.5-.6v-2.6M264.6 185v3.2h2.1M268.1 186.6h1.1M270.2 185h-2.1v3.2h2.1"/>
</g>
<g fill="#000" stroke="#000" stroke-width=".21">
<path d="M50.3 50.1h2.5v2.5h-2.5zM50.3 45h2.5v2.5h-2.5zM50.3 55.2h2.5v2.5h-2.5zM83.5 45h2.5v2.5h-2.5zM83.5 50.1h2.5v2.5h-2.5zM83.5 55.2h2.5v2.5h-2.5zM129.4 50.1h2.5v2.5h-2.5zM129.4 45h2.5v2.5h-2.5zM129.4 55.2h2.5v2.5h-2.5zM162.5 45h2.6v2.5h-2.6zM162.5 50.1h2.6v2.5h-2.6zM162.5 55.2h2.6v2.5h-2.6z"/>
<path d="M211 50.1h2.6v2.5h-2.6zM211 45h2.6v2.5h-2.6zM211 55.2h2.6v2.5h-2.6zM244.2 45h2.5v2.5h-2.5zM244.2 50.1h2.5v2.5h-2.5zM244.2 55.2h2.5v2.5h-2.5zM50.3 60.3h2.5v2.5h-2.5zM50.3 65.4h2.5v2.5h-2.5zM50.3 70.5h2.5v2.5h-2.5zM50.3 75.6h2.5v2.5h-2.5zM83.5 60.3h2.5v2.5h-2.5zM83.5 65.4h2.5v2.5h-2.5z"/>
<path d="M83.5 70.5h2.5v2.5h-2.5zM83.5 75.6h2.5v2.5h-2.5zM129.4 60.3h2.5v2.5h-2.5zM129.4 65.4h2.5v2.5h-2.5zM129.4 70.5h2.5v2.5h-2.5zM129.4 75.6h2.5v2.5h-2.5zM162.5 60.3h2.6v2.5h-2.6zM162.5 65.4h2.6v2.5h-2.6zM162.5 70.5h2.6v2.5h-2.6zM162.5 75.6h2.6v2.5h-2.6zM211 60.3h2.6v2.5h-2.6zM211 65.4h2.6v2.5h-2.6z"/>
<path d="M211 70.5h2.6v2.5h-2.6zM211 75.6h2.6v2.5h-2.6zM244.2 60.3h2.5v2.5h-2.5zM244.2 65.4h2.5v2.5h-2.5zM244.2 70.5h2.5v2.5h-2.5zM244.2 75.6h2.5v2.5h-2.5zM50.3 80.7h2.5v2.5h-2.5zM50.3 85.8h2.5v2.5h-2.5zM50.3 90.9h2.5v2.6h-2.5zM50.3 96h2.5v2.6h-2.5zM83.5 80.7h2.5v2.5h-2.5zM83.5 90.9h2.5v2.6h-2.5z"/>
<path d="M83.5 96h2.5v2.6h-2.5zM129.4 80.7h2.5v2.5h-2.5zM129.4 85.8h2.5v2.5h-2.5zM129.4 90.9h2.5v2.6h-2.5zM129.4 96h2.5v2.6h-2.5zM162.5 80.7h2.6v2.5h-2.6zM162.5 90.9h2.6v2.6h-2.6zM162.5 96h2.6v2.6h-2.6zM211 80.7h2.6v2.5h-2.6zM211 85.8h2.6v2.5h-2.6zM211 90.9h2.6v2.6h-2.6zM211 96h2.6v2.6h-2.6z"/>
<path d="M244.2 80.7h2.5v2.5h-2.5zM244.2 90.9h2.5v2.6h-2.5zM244.2 96h2.5v2.6h-2.5zM50.3 101.1h2.5v2.6h-2.5zM50.3 111.3h2.5v2.6h-2.5zM50.3 106.2h2.5v2.6h-2.5zM83.5 101.1h2.5v2.6h-2.5zM83.5 106.2h2.5v2.6h-2.5zM83.5 111.3h2.5v2.6h-2.5zM129.4 101.1h2.5v2.6h-2.5zM129.4 111.3h2.5v2.6h-2.5zM129.4 106.2h2.5v2.6h-2.5z"/>
<path d="M162.5 101.1h2.6v2.6h-2.6zM162.5 106.2h2.6v2.6h-2.6zM162.5 111.3h2.6v2.6h-2.6zM211 101.1h2.6v2.6h-2.6zM211 111.3h2.6v2.6h-2.6zM211 106.2h2.6v2.6h-2.6zM244.2 101.1h2.5v2.6h-2.5zM244.2 106.2h2.5v2.6h-2.5zM244.2 111.3h2.5v2.6h-2.5z"/>
</g>
<g fill="#000" stroke="#000" stroke-width=".21">
<path d="M14.6 45.1a1.66 1.66 0 0 1 2.7 .3 1.66 1.66 0 0 1-1 2.5 1.66 1.66 0 0 1-2.1-1.7h.8a.9 .9 0 0 1 1.3-.7 .9 .9 0 0 1 .1 1.5 .9 .9 0 0 1-1.4-.5v-.3h-.8z" fill-rule="evenodd"/>
<path d="M14.6 50.2a1.66 1.66 0 0 1 2.7 .3 1.66 1.66 0 0 1-1 2.5 1.66 1.66 0 0 1-2.1-1.6h.8a.9 .9 0 0 1 1.3-.8 .9 .9 0 0 1 .1 1.5 .9 .9 0 0 1-1.4-.5v-.2h-.8z" fill-rule="evenodd"/>
<path d="M14.6 55.3a1.66 1.66 0 0 1 2.7 .3 1.66 1.66 0 0 1-1 2.5 1.66 1.66 0 0 1-2.1-1.6h.8a.89 .89 0 0 1 1.3-.8 .89 .89 0 0 1 .1 1.5 .89 .89 0 0 1-1.4-.5v-.2h-.8l.2-.8z" fill-rule="evenodd"/>
<path d="M277.4 55.3a1.66 1.66 0 0 1 2.6 .3 1.66 1.66 0 0 1-.9 2.5 1.66 1.66 0 0 1-2.1-1.6h.7a.89 .89 0 0 1 1.3-.8 .89 .89 0 0 1 .2 1.5 .89 .89 0 0 1-1.5-.5v-.2h-.7v-.5z" fill-rule="evenodd"/>
<path d="M277.4 50.2a1.66 1.66 0 0 1 2.6 .3 1.66 1.66 0 0 1-.9 2.5 1.66 1.66 0 0 1-2.1-1.6h.7a.9 .9 0 0 1 1.3-.8 .9 .9 0 0 1 .2 1.5 .9 .9 0 0 1-1.5-.5v-.2h-.7l.2-.8z" fill-rule="evenodd"/>
<path d="M277.4 45.1a1.66 1.66 0 0 1 2.6 .3 1.66 1.66 0 0 1-.9 2.5 1.66 1.66 0 0 1-2.1-1.7h.7a.9 .9 0 0 1 1.3-.7 .9 .9 0 0 1 .2 1.5 .9 .9 0 0 1-1.5-.5v-.3h-.7l.2-.7z" fill-rule="evenodd"/>
<path d="M14.6 60.4a1.66 1.66 0 0 1 2.7 .3 1.66 1.66 0 0 1-1 2.5 1.66 1.66 0 0 1-2.1-1.6h.8a.89 .89 0 0 1 1.3-.8 .89 .89 0 0 1 .1 1.5 .89 .89 0 0 1-1.4-.5v-.2h-.8l.2-.8z" fill-rule="evenodd"/>
<path d="M14.6 65.5a1.66 1.66 0 0 1 2.7 .3 1.66 1.66 0 0 1-1 2.5 1.66 1.66 0 0 1-2.1-1.6h.8a.89 .89 0 0 1 1.3-.8 .89 .89 0 0 1 .1 1.5 .89 .89 0 0 1-1.4-.5v-.2h-.8l.2-.8z" fill-rule="evenodd"/>
<path d="M14.6 70.6a1.66 1.66 0 0 1 2.7 .3 1.66 1.66 0 0 1-1 2.5 1.66 1.66 0 0 1-2.1-1.6h.8a.89 .89 0 0 1 1.3-.8 .89 .89 0 0 1 .1 1.5 .89 .89 0 0 1-1.4-.5v-.2h-.8l.2-.8z" fill-rule="evenodd"/>
<path d="M14.6 75.7a1.66 1.66 0 0 1 2.7 .3 1.66 1.66 0 0 1-1 2.5 1.66 1.66 0 0 1-2.1-1.6h.8a.89 .89 0 0 1 1.3-.8 .89 .89 0 0 1 .1 1.5 .89 .89 0 0 1-1.4-.5v-.2h-.8l.2-.8z" fill-rule="evenodd"/>
<path d="M277.4 75.7a1.66 1.66 0 0 1 2.6 .3 1.66 1.66 0 0 1-.9 2.5 1.66 1.66 0 0 1-2.1-1.6h.7a.89 .89 0 0 1 1.3-.8 .89 .89 0 0 1 .2 1.5 .89 .89 0 0 1-1.5-.5v-.2h-.7v-.4z" fill-rule="evenodd"/>
<path d="M277.4 70.6a1.66 1.66 0 0 1 2.6 .3 1.66 1.66 0 0 1-.9 2.5 1.66 1.66 0 0 1-2.1-1.6h.7a.89 .89 0 0 1 1.3-.8 .89 .89 0 0 1 .2 1.5 .89 .89 0 0 1-1.5-.5v-.2h-.7v-.4z" fill-rule="evenodd"/>
<path d="M277.4 65.5a1.66 1.66 0 0 1 2.6 .3 1.66 1.66 0 0 1-.9 2.5 1.66 1.66 0 0 1-2.1-1.6h.7a.89 .89 0 0 1 1.3-.8 .89 .89 0 0 1 .2 1.5 .89 .89 0 0 1-1.5-.5v-.2h-.7v-.4z" fill-rule="evenodd"/>
<path d="M277.4 60.4a1.66 1.66 0 0 1 2.6 .3 1.66 1.66 0 0 1-.9 2.5 1.66 1.66 0 0 1-2.1-1.6h.7a.89 .89 0 0 1 1.3-.8 .89 .89 0 0 1 .2 1.5 .89 .89 0 0 1-1.5-.5v-.2h-.7v-.4z" fill-rule="evenodd"/>
<path d="M14.6 80.8a1.66 1.66 0 0 1 2.7 .3 1.66 1.66 0 0 1-1 2.5 1.66 1.66 0 0 1-2.1-1.6h.8a.89 .89 0 0 1 1.3-.8 .89 .89 0 0 1 .1 1.5 .89 .89 0 0 1-1.4-.5v-.2h-.8l.2-.8z" fill-rule="evenodd"/>
<path d="M14.6 85.9a1.66 1.66 0 0 1 2.7 .3 1.66 1.66 0 0 1-1 2.5 1.66 1.66 0 0 1-2.1-1.6h.8a.89 .89 0 0 1 1.3-.8 .89 .89 0 0 1 .1 1.5 .89 .89 0 0 1-1.4-.5v-.2h-.8l.2-.8z" fill-rule="evenodd"/>
<path d="M14.6 91a1.66 1.66 0 0 1 2.7 .3 1.66 1.66 0 0 1-1 2.5 1.66 1.66 0 0 1-2.1-1.6h.8a.89 .89 0 0 1 1.3-.8 .89 .89 0 0 1 .1 1.5 .89 .89 0 0 1-1.4-.5v-.2h-.8l.2-.8z" fill-rule="evenodd"/>
<path d="M14.6 96.1a1.66 1.66 0 0 1 2.7 .3 1.66 1.66 0 0 1-1 2.5 1.66 1.66 0 0 1-2.1-1.6h.8a.89 .89 0 0 1 1.3-.8 .89 .89 0 0 1 .1 1.5 .89 .89 0 0 1-1.4-.5v-.2h-.8l.2-.8z" fill-rule="evenodd"/>
<path d="M277.4 96.1a1.66 1.66 0 0 1 2.6 .3 1.66 1.66 0 0 1-.9 2.5 1.66 1.66 0 0 1-2.1-1.6h.7a.89 .89 0 0 1 1.3-.8 .89 .89 0 0 1 .2 1.5 .89 .89 0 0 1-1.5-.5v-.2h-.7v-.4z" fill-rule="evenodd"/>
<path d="M277.4 91a1.66 1.66 0 0 1 2.6 .3 1.66 1.66 0 0 1-.9 2.5 1.66 1.66 0 0 1-2.1-1.6h.7a.89 .89 0 0 1 1.3-.8 .89 .89 0 0 1 .2 1.5 .89 .89 0 0 1-1.5-.5v-.2h-.7v-.4z" fill-rule="evenodd"/>
<path d="M277.4 85.9a1.66 1.66 0 0 1 2.6 .3 1.66 1.66 0 0 1-.9 2.5 1.66 1.66 0 0 1-2.1-1.6h.7a.89 .89 0 0 1 1.3-.8 .89 .89 0 0 1 .2 1.5 .89 .89 0 0 1-1.5-.5v-.2h-.7v-.4z" fill-rule="evenodd"/>
<path d="M277.4 80.8a1.66 1.66 0 0 1 2.6 .3 1.66 1.66 0 0 1-.9 2.5 1.66 1.66 0 0 1-2.1-1.6h.7a.89 .89 0 0 1 1.3-.8 .89 .89 0 0 1 .2 1.5 .89 .89 0 0 1-1.5-.5v-.2h-.7v-.4z" fill-rule="evenodd"/>
<path d="M14.6 101.2a1.66 1.66 0 0 1 2.7 .3 1.66 1.66 0 0 1-1 2.5 1.66 1.66 0 0 1-2.1-1.6h.8a.89 .89 0 0 1 1.3-.8 .89 .89 0 0 1 .1 1.5 .89 .89 0 0 1-1.4-.5v-.2h-.8l.2-.8z" fill-rule="evenodd"/>
<path d="M14.6 106.3a1.66 1.66 0 0 1 2.7 .3 1.66 1.66 0 0 1-1 2.5 1.66 1.66 0 0 1-2.1-1.6h.8a.89 .89 0 0 1 1.3-.8 .89 .89 0 0 1 .1 1.5 .89 .89 0 0 1-1.4-.5v-.2h-.8l.2-.8z" fill-rule="evenodd"/>
<path d="M14.6 111.4a1.66 1.66 0 0 1 2.7 .4 1.66 1.66 0 0 1-1 2.4 1.66 1.66 0 0 1-2.1-1.6h.8a.89 .89 0 0 1 1.3-.8 .89 .89 0 0 1 .1 1.5 .89 .89 0 0 1-1.4-.5v-.2h-.8l.2-.8z" fill-rule="evenodd"/>
<path d="M277.4 111.4a1.66 1.66 0 0 1 2.6 .3 1.66 1.66 0 0 1-.9 2.5 1.66 1.66 0 0 1-2.1-1.6h.7a.89 .89 0 0 1 1.3-.8 .89 .89 0 0 1 .2 1.5 .89 .89 0 0 1-1.5-.5v-.2h-.7v-.4z" fill-rule="evenodd"/>
<path d="M277.4 106.3a1.66 1.66 0 0 1 2.6 .3 1.66 1.66 0 0 1-.9 2.5 1.66 1.66 0 0 1-2.1-1.6h.7a.89 .89 0 0 1 1.3-.8 .89 .89 0 0 1 .2 1.5 .89 .89 0 0 1-1.5-.5v-.2h-.7v-.4z" fill-rule="evenodd"/>
<path d="M277.4 101.2a1.66 1.66 0 0 1 2.6 .3 1.66 1.66 0 0 1-.9 2.5 1.66 1.66 0 0 1-2.1-1.6h.7a.89 .89 0 0 1 1.3-.8 .89 .89 0 0 1 .2 1.5 .89 .89 0 0 1-1.5-.5v-.2h-.7v-.4z" fill-rule="evenodd"/>
</g>
<g font-size="7.2">
<text x="53.1" y="33.5">HEADER</text>
<text x="132.2" y="33.5">HEADER</text>
<text x="213.9" y="33.5">HEADER</text>
</g>
<g font-size="2.5">
<text x="32.4" y="46.3">P0</text>
<text x="65.3" y="42.9">JP55</text>
<text x="93.7" y="46.3">P17</text>
<text x="111.5" y="46.3">P0</text>
<text x="144.4" y="42.9">JP58</text>
<text x="172.7" y="46.3">P17</text>
<text x="193.2" y="46.3">P0</text>
<text x="226" y="42.9">JP61</text>
<text x="254.4" y="46.3">P17</text>
<text x="32.4" y="51.4">P1</text>
<text x="93.7" y="51.4">P16</text>
<text x="111.5" y="51.4">P1</text>
<text x="172.7" y="51.4">P16</text>
<text x="193.2" y="51.4">P1</text>
<text x="254.4" y="51.4">P16</text>
<text x="32.4" y="56.5">P2</text>
<text x="93.7" y="56.5">P15</text>
<text x="111.5" y="56.5">P2</text>
<text x="172.7" y="56.5">P15</text>
<text x="193.2" y="56.5">P2</text>
<text x="254.4" y="56.5">P15</text>
<text x="32.4" y="61.6">P3</text>
<text x="93.7" y="61.6">P14</text>
<text x="111.5" y="61.6">P3</text>
<text x="172.7" y="61.6">P14</text>
<text x="193.2" y="61.6">P3</text>
<text x="254.4" y="61.6">P14</text>
<text x="32.4" y="66.7">P4</text>
<text x="32.4" y="71.8">P5</text>
<text x="93.7" y="71.8">P12</text>
<text x="93.7" y="66.7">P13</text>
<text x="111.5" y="66.7">P4</text>
<text x="111.5" y="71.8">P5</text>
<text x="172.7" y="71.8">P12</text>
<text x="172.7" y="66.7">P13</text>
<text x="193.2" y="66.7">P4</text>
<text x="193.2" y="71.8">P5</text>
<text x="254.4" y="71.8">P12</text>
<text x="254.4" y="66.7">P13</text>
<text x="32.4" y="76.9">P6</text>
<text x="93.7" y="76.9">P11</text>
<text x="111.5" y="76.9">P6</text>
<text x="172.7" y="76.9">P11</text>
<text x="193.2" y="76.9">P6</text>
<text x="254.4" y="76.9">P11</text>
<text x="32.4" y="82">P7</text>
<text x="93.7" y="82">P10</text>
<text x="111.5" y="82">P7</text>
<text x="172.7" y="82">P10</text>
<text x="193.2" y="82">P7</text>
<text x="254.4" y="82">P10</text>
<text x="32.4" y="87.1">P8</text>
<text x="111.5" y="87.1">P8</text>
<text x="193.2" y="87.1">P8</text>
<text x="32.4" y="92.2">P9</text>
<text x="93.7" y="92.2">INT</text>
<text x="111.5" y="92.2">P9</text>
<text x="172.7" y="92.2">INT</text>
<text x="193.2" y="92.2">P9</text>
<text x="254.4" y="92.2">INT</text>
<text x="32.4" y="97.3">RESET</text>
<text x="93.7" y="97.3">SDA0</text>
<text x="111.5" y="97.3">RESET</text>
<text x="172.7" y="97.3">SDA0</text>
<text x="193.2" y="97.3">RESET</text>
<text x="254.4" y="97.3">SDA0</text>
<text x="32.4" y="102.4">BOOT</text>
<text x="32.4" y="107.5">VDD_OFF</text>
<text x="93.7" y="102.4">SCL0</text>
<text x="111.5" y="102.4">BOOT</text>
<text x="111.5" y="107.5">VDD_OFF</text>
<text x="172.7" y="102.4">SCL0</text>
<text x="193.2" y="102.4">BOOT</text>
<text x="193.2" y="107.5">VDD_OFF</text>
<text x="254.4" y="102.4">SCL0</text>
<text x="32.4" y="112.6">BAT_OFF</text>
<text x="100" y="108.4">VDD</text>
<text x="111.5" y="112.6">BAT_OFF</text>
<text x="176.6" y="108.4">VDD</text>
<text x="193.2" y="112.6">BAT_OFF</text>
<text x="258.2" y="108.4">VDD</text>
<text x="42.1" y="117.7">BC-HEADER-POWER-BOTTOM-ENTRY-SMT</text>
<text x="121.2" y="117.7">BC-HEADER-POWER-BOTTOM-ENTRY-SMT</text>
<text x="202.9" y="117.7">BC-HEADER-POWER-BOTTOM-ENTRY-SMT</text>
<text x="93.4" y="122.8">GND</text>
<text x="172.5" y="122.8">GND</text>
<text x="254.1" y="122.8">GND</text>
<text x="44.9" y="127.9">JP54</text>
<text x="75.5" y="127.9">JP56</text>
<text x="129" y="127.9">JP57</text>
<text x="159.7" y="127.9">JP59</text>
<text x="210.7" y="127.9">JP60</text>
<text x="241.3" y="127.9">JP62</text>
<text x="36.1" y="139.9">BCH-S-SMT-03.5-14</text>
<text x="66.7" y="139.9">BCH-S-SMT-03.5-14</text>
<text x="120.3" y="139.9">BCH-S-SMT-03.5-14</text>
<text x="150.9" y="139.9">BCH-S-SMT-03.5-14</text>
<text x="201.9" y="139.9">BCH-S-SMT-03.5-14</text>
<text x="232.6" y="139.9">BCH-S-SMT-03.5-14</text>
</g>
<g font-size="2.2">
<text x="46.2" y="45.9">1</text>
<text x="54.1" y="47">P0/A0/TXD0</text>
<text x="72.1" y="47">P17/SDA1</text>
<text x="88.9" y="45.9">28</text>
<text x="125.3" y="45.9">1</text>
<text x="133.2" y="47">P0/A0/TXD0</text>
<text x="151.2" y="47">P17/SDA1</text>
<text x="168" y="45.9">28</text>
<text x="206.9" y="45.9">1</text>
<text x="214.8" y="47">P0/A0/TXD0</text>
<text x="232.8" y="47">P17/SDA1</text>
<text x="249.6" y="45.9">28</text>
<text x="46.2" y="51">2</text>
<text x="54.1" y="52.1">P1/A1/RXD0</text>
<text x="72.3" y="52.1">P16/SCL1</text>
<text x="88.9" y="51">27</text>
<text x="125.3" y="51">2</text>
<text x="133.2" y="52.1">P1/A1/RXD0</text>
<text x="151.4" y="52.1">P16/SCL1</text>
<text x="168" y="51">27</text>
<text x="206.9" y="51">2</text>
<text x="214.8" y="52.1">P1/A1/RXD0</text>
<text x="233" y="52.1">P16/SCL1</text>
<text x="249.6" y="51">27</text>
<text x="46.2" y="56.1">3</text>
<text x="54.1" y="57.2">P2/A2/TXD1</text>
<text x="74.7" y="57.2">P15/CS</text>
<text x="88.9" y="56.1">26</text>
<text x="125.3" y="56.1">3</text>
<text x="133.2" y="57.2">P2/A2/TXD1</text>
<text x="153.8" y="57.2">P15/CS</text>
<text x="168" y="56.1">26</text>
<text x="206.9" y="56.1">3</text>
<text x="214.8" y="57.2">P2/A2/TXD1</text>
<text x="235.4" y="57.2">P15/CS</text>
<text x="249.6" y="56.1">26</text>
<text x="46.2" y="61.2">4</text>
<text x="54.1" y="62.3">P3/A3/RXD1</text>
<text x="72.1" y="62.3">P14/SCLK</text>
<text x="88.9" y="61.2">25</text>
<text x="125.3" y="61.2">4</text>
<text x="133.2" y="62.3">P3/A3/RXD1</text>
<text x="151.2" y="62.3">P14/SCLK</text>
<text x="168" y="61.2">25</text>
<text x="206.9" y="61.2">4</text>
<text x="214.8" y="62.3">P3/A3/RXD1</text>
<text x="232.8" y="62.3">P14/SCLK</text>
<text x="249.6" y="61.2">25</text>
<text x="46.2" y="66.3">5</text>
<text x="46.2" y="71.4">6</text>
<text x="54.1" y="67.4">P4/A4/DAC0</text>
<text x="72.2" y="67.4">P13/MOSI</text>
<text x="88.9" y="66.3">24</text>
<text x="88.9" y="71.4">23</text>
<text x="125.3" y="66.3">5</text>
<text x="125.3" y="71.4">6</text>
<text x="133.2" y="67.4">P4/A4/DAC0</text>
<text x="151.3" y="67.4">P13/MOSI</text>
<text x="168" y="66.3">24</text>
<text x="168" y="71.4">23</text>
<text x="206.9" y="66.3">5</text>
<text x="206.9" y="71.4">6</text>
<text x="214.8" y="67.4">P4/A4/DAC0</text>
<text x="233" y="67.4">P13/MOSI</text>
<text x="249.6" y="66.3">24</text>
<text x="249.6" y="71.4">23</text>
<text x="46.2" y="76.5">7</text>
<text x="54.1" y="72.5">P5/A5/DAC1</text>
<text x="54.1" y="77.6">P6/RTS1</text>
<text x="72.2" y="72.5">P12/MISO</text>
<text x="72.4" y="77.6">P11/TXD2</text>
<text x="88.9" y="76.5">22</text>
<text x="125.3" y="76.5">7</text>
<text x="133.2" y="72.5">P5/A5/DAC1</text>
<text x="133.2" y="77.6">P6/RTS1</text>
<text x="151.3" y="72.5">P12/MISO</text>
<text x="151.5" y="77.6">P11/TXD2</text>
<text x="168" y="76.5">22</text>
<text x="206.9" y="76.5">7</text>
<text x="214.8" y="72.5">P5/A5/DAC1</text>
<text x="214.8" y="77.6">P6/RTS1</text>
<text x="233" y="72.5">P12/MISO</text>
<text x="233.1" y="77.6">P11/TXD2</text>
<text x="249.6" y="76.5">22</text>
<text x="46.2" y="81.6">8</text>
<text x="54.1" y="82.7">P7/CTS1</text>
<text x="72" y="82.7">P10/RXD2</text>
<text x="88.9" y="81.6">21</text>
<text x="125.3" y="81.6">8</text>
<text x="133.2" y="82.7">P7/CTS1</text>
<text x="151" y="82.7">P10/RXD2</text>
<text x="168" y="81.6">21</text>
<text x="206.9" y="81.6">8</text>
<text x="214.8" y="82.7">P7/CTS1</text>
<text x="232.7" y="82.7">P10/RXD2</text>
<text x="249.6" y="81.6">21</text>
<text x="46.2" y="86.7">9</text>
<text x="54.1" y="87.8">P8</text>
<text x="125.3" y="86.7">9</text>
<text x="133.2" y="87.8">P8</text>
<text x="206.9" y="86.7">9</text>
<text x="214.8" y="87.8">P8</text>
<text x="45" y="91.8">10</text>
<text x="54.1" y="92.9">P9</text>
<text x="78.7" y="92.9">INT</text>
<text x="88.9" y="91.8">19</text>
<text x="124.1" y="91.8">10</text>
<text x="133.2" y="92.9">P9</text>
<text x="157.8" y="92.9">INT</text>
<text x="168" y="91.8">19</text>
<text x="205.7" y="91.8">10</text>
<text x="214.8" y="92.9">P9</text>
<text x="239.4" y="92.9">INT</text>
<text x="249.6" y="91.8">19</text>
<text x="45.1" y="96.9">11</text>
<text x="54.1" y="98">RESET</text>
<text x="76.5" y="98">SDA0</text>
<text x="88.9" y="96.9">18</text>
<text x="124.2" y="96.9">11</text>
<text x="133.2" y="98">RESET</text>
<text x="155.6" y="98">SDA0</text>
<text x="168" y="96.9">18</text>
<text x="205.9" y="96.9">11</text>
<text x="214.8" y="98">RESET</text>
<text x="237.2" y="98">SDA0</text>
<text x="249.6" y="96.9">18</text>
<text x="45" y="102">12</text>
<text x="45" y="107.1">13</text>
<text x="54.1" y="103.1">BOOT</text>
<text x="76.8" y="103.1">SCL0</text>
<text x="88.9" y="102">17</text>
<text x="88.9" y="107.1">16</text>
<text x="124.1" y="102">12</text>
<text x="124.1" y="107.1">13</text>
<text x="133.2" y="103.1">BOOT</text>
<text x="155.8" y="103.1">SCL0</text>
<text x="168" y="102">17</text>
<text x="168" y="107.1">16</text>
<text x="205.7" y="102">12</text>
<text x="205.7" y="107.1">13</text>
<text x="214.8" y="103.1">BOOT</text>
<text x="237.5" y="103.1">SCL0</text>
<text x="249.6" y="102">17</text>
<text x="249.6" y="107.1">16</text>
<text x="45" y="112.2">14</text>
<text x="54.1" y="113.3">BAT_OFF</text>
<text x="54.1" y="108.2">VDD_OFF</text>
<text x="77.4" y="113.3">GND</text>
<text x="77.6" y="108.2">VDD</text>
<text x="88.9" y="112.2">15</text>
<text x="124.1" y="112.2">14</text>
<text x="133.2" y="113.3">BAT_OFF</text>
<text x="133.2" y="108.2">VDD_OFF</text>
<text x="156.5" y="113.3">GND</text>
<text x="156.7" y="108.2">VDD</text>
<text x="168" y="112.2">15</text>
<text x="205.7" y="112.2">14</text>
<text x="214.8" y="113.3">BAT_OFF</text>
<text x="214.8" y="108.2">VDD_OFF</text>
<text x="238.1" y="113.3">GND</text>
<text x="238.3" y="108.2">VDD</text>
<text x="249.6" y="112.2">15</text>
</g>
</svg>
